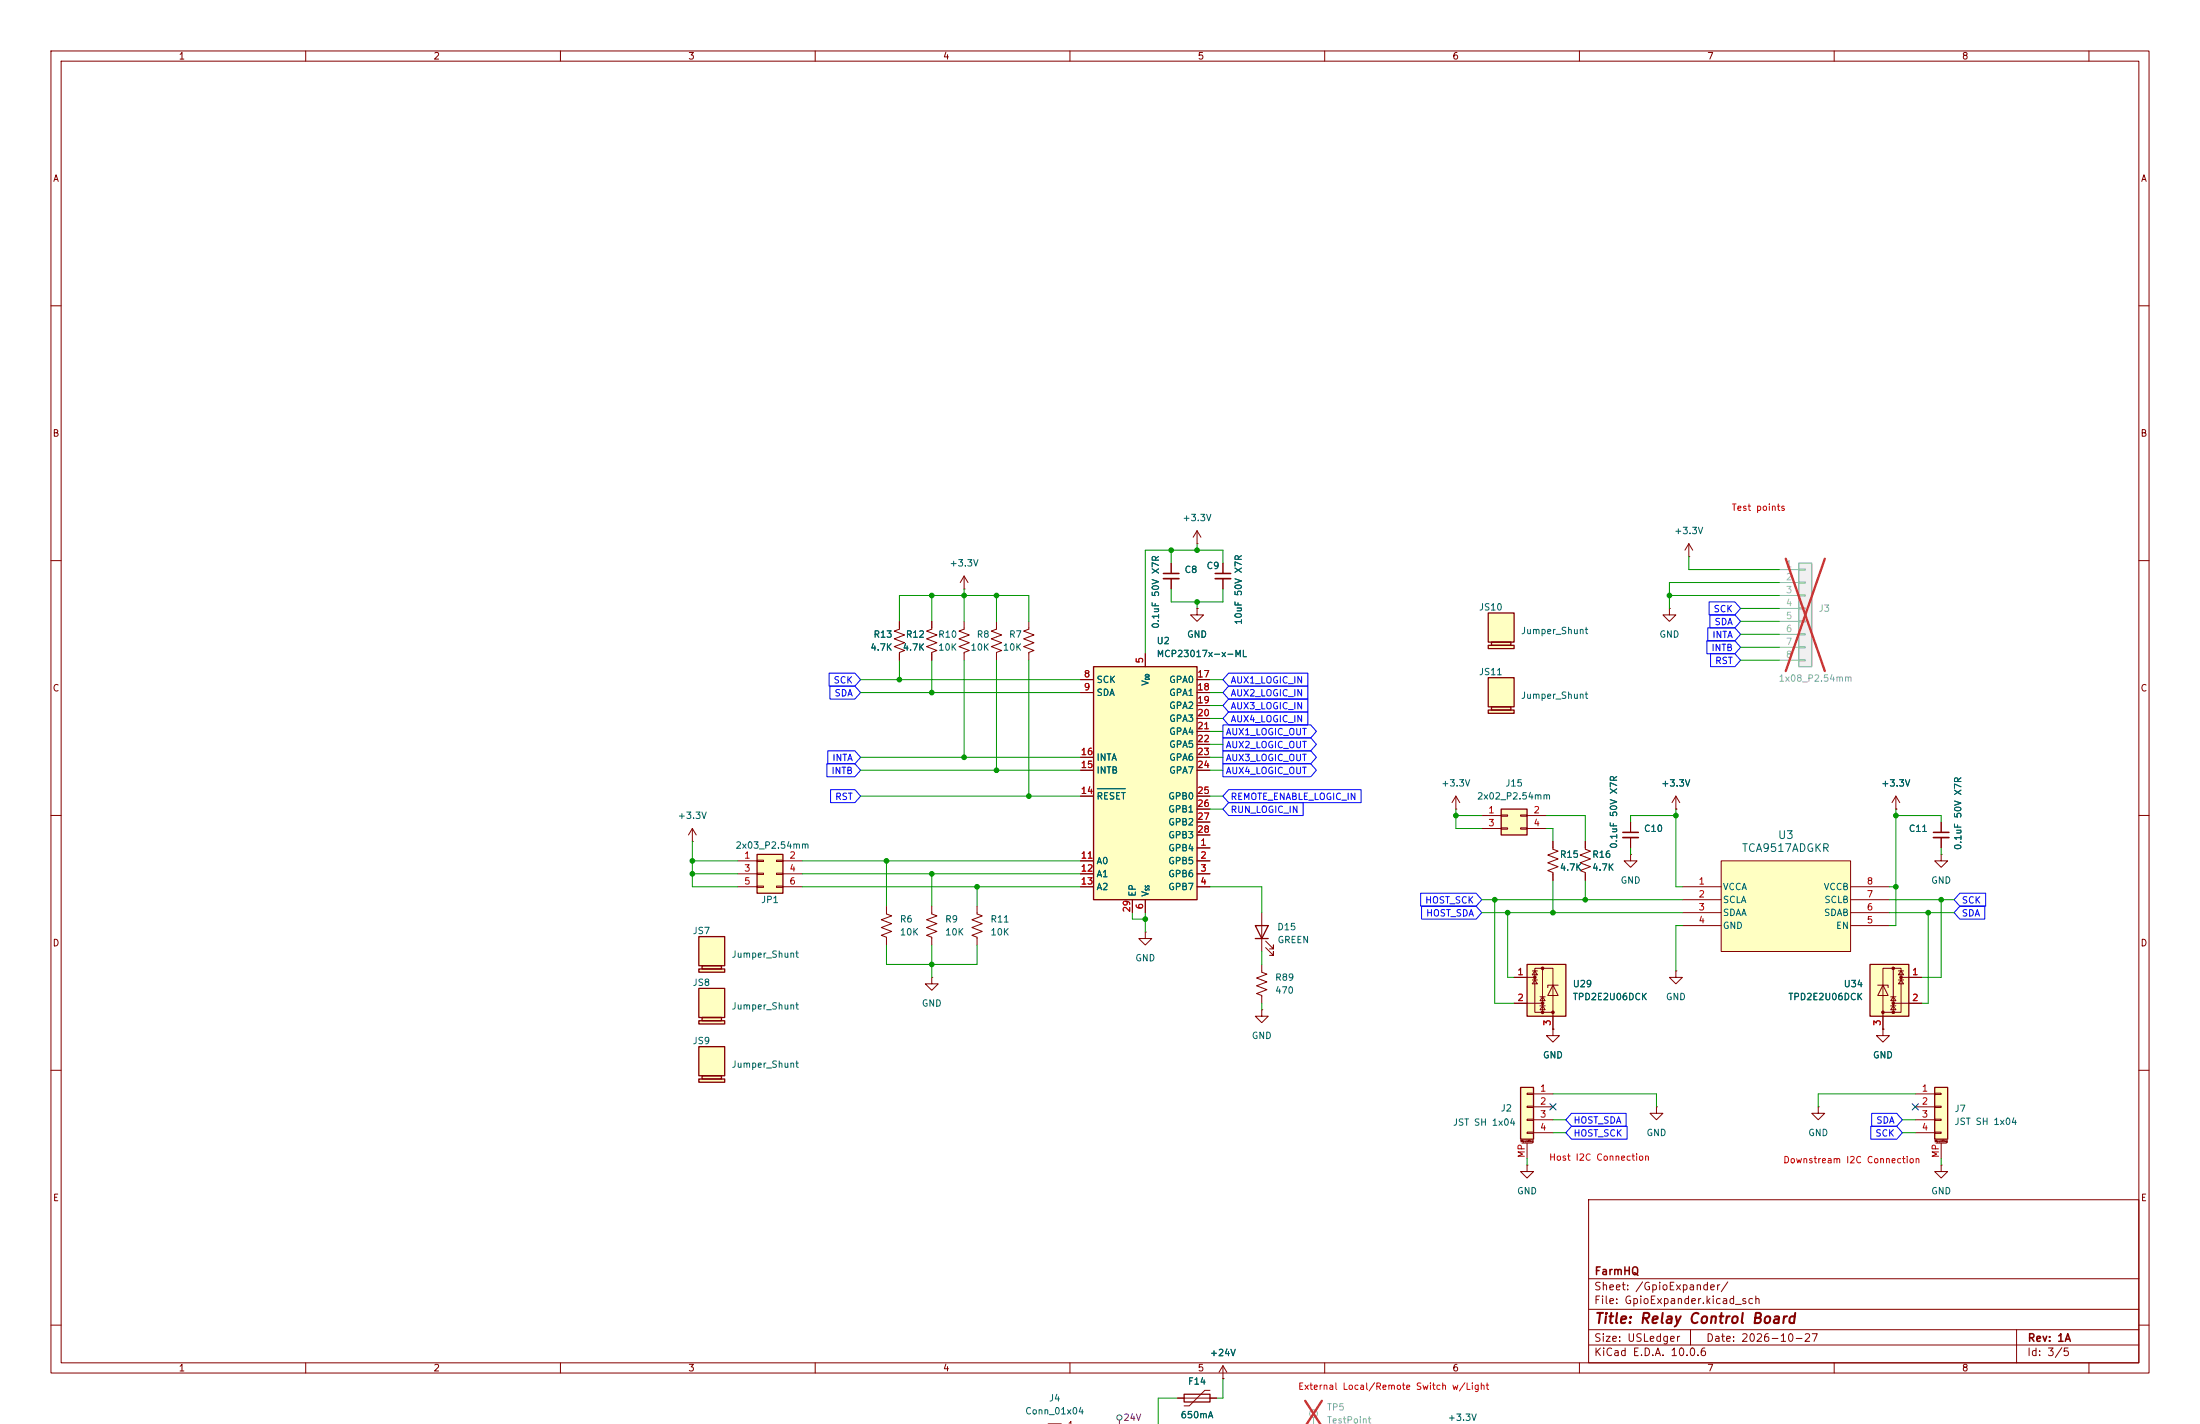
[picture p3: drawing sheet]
<svg xmlns="http://www.w3.org/2000/svg" width="432mm" height="279mm" viewBox="0 0 432 279" stroke-linecap="round" stroke-linejoin="round" font-family="sans-serif">
<g fill="none" stroke="#840000" stroke-width=".2">
<path d="M10 10h411.8v259.4h-411.8zM12 12h407.8v255.4h-407.8zM60 10v2M110 10v2M160 10v2M210 10v2M260 10v2M310 10v2M360 10v2M410 10v2M10 60h2M419.8 60h2"/>
<path d="M10 110h2M419.8 110h2M182.9 121.9v1.5l-1 .4 2 .8-2 .7 2 .8-2 .8 2 .7-1 .4v1.5M189.2 121.9v1.5l-1 .4 2 .8-2 .7 2 .8-2 .8 2 .7-1 .4v1.5M10 160h2M372.1 158.8h.1M372.1 156.2l.8 1.3M372.1 156.2l-.8 1.3M372.1 156.2v2.6M419.8 160h2M320 167.6v1.3h1.3l-1.3 1.3-1.2-1.3h1.2M320 167.6h.1"/>
<path d="M320 161.3v2M320 164.3v2.1M10 210h2M419.8 210h2M311.8 235.4h108v32h-108zM381 228.6v1.3h-1.3l1.3 1.2 1.3-1.2h-1.3M381 228.6h.1M10 260h2M311.8 256.9h108M311.8 250.9h108M419.8 260h2M60 267.4v2"/>
<path d="M110 267.4v2M160 267.4v2M210 267.4v2M260 267.4v2M310 267.4v2M311.8 263.9h108M311.8 260.9h108M331.8 260.9v3M360 267.4v2M395.8 260.9v6.5M410 267.4v2"/>
</g>
<path d="M318.5 163.3h3.1" fill="none" stroke="#840000" stroke-width=".3"/>
<path d="M318.5 164.3h3.1" fill="none" stroke="#840000" stroke-width=".33"/>
<g fill="#ffffc2">
<path d="M137.2 205.4h5v5.7h-5z"/>
<path d="M137.2 211.7h5v.6h-5z"/>
<path d="M137.8 211.1h3.8v.6h-3.8z"/>
</g>
<path d="M137.2 205.4h5v5.7h-5zM137.2 211.7h5v.6h-5zM137.8 211.1h3.8v.6h-3.8z" fill="none" stroke="#840000" stroke-width=".25"/>
<g fill="#ffffc2">
<path d="M137.2 193.9h5v5.7h-5z"/>
<path d="M137.2 200.3h5v.6h-5z"/>
<path d="M137.8 199.6h3.8v.7h-3.8z"/>
</g>
<path d="M137.2 193.9h5v5.7h-5zM137.8 199.6h3.8v.7h-3.8zM137.2 200.3h5v.6h-5z" fill="none" stroke="#840000" stroke-width=".25"/>
<g fill="#ffffc2">
<path d="M137.2 183.8h5v5.7h-5z"/>
<path d="M137.2 190.1h5v.7h-5z"/>
<path d="M137.8 189.5h3.8v.6h-3.8z"/>
</g>
<path d="M137.2 183.8h5v5.7h-5zM137.2 190.1h5v.7h-5zM137.8 189.5h3.8v.6h-3.8zM246.4 181.6h2.5l-1.3 2.6zM246.4 184.2h2.5M232.4 273.6h5.1v1.5h-5.1z" fill="none" stroke="#840000" stroke-width=".25"/>
<g fill="none" stroke="#840000" stroke-width=".2">
<path d="M327.7 119.4v1.3h1.2l-1.2 1.2-1.3-1.2h1.3M327.7 119.4h.1M176.5 121.9v1.5l-1 .4 2 .8-2 .7 2 .8-2 .8 2 .7-1 .4v1.5M174 177.8v1.5l1 .4-2 .8 2 .7-2 .8 2 .8-2 .7 1 .4v1.5M182.9 177.8v1.5l1 .4-2 .8 2 .7-2 .8 2 .8-2 .7 1 .4v1.5M191.8 177.8v1.5l1 .4-2 .8 2 .7-2 .8 2 .8-2 .7 1 .4v1.5M247.6 179.1v7.6M381 161.3v2M381 164.3v2.1M182.9 191.8v1.2h1.2l-1.2 1.3-1.3-1.3h1.3M182.9 191.8h.1M247.6 189.2v1.6l1.1 .3-2.1 .8 2.1 .8-2.1 .7 2.1 .8-2.1 .7 1 .4v1.6"/>
<path d="M247.6 198.1v1.3h1.3l-1.3 1.3-1.2-1.3h1.2M247.6 198.1h.1M248.4 185.9l1.5 1.6v-.8v.8h-.7M248.4 184.7l1.5 1.5v-.8v.8h-.7M231.1 274.3h7.7M237.5 272.8h-1l-3.1 3h-1M240 270.5h.1M240 268l.8 1.2M240 268l-.7 1.2M240 268v2.5"/>
</g>
<path d="M379.5 163.3h3" fill="none" stroke="#840000" stroke-width=".3"/>
<path d="M379.5 164.3h3" fill="none" stroke="#840000" stroke-width=".33"/>
<path d="M353.1 110.5h2.5v20.3h-2.5z" fill="#f0f0f0"/>
<path d="M353.1 110.5h2.5v20.3h-2.5z" fill="none" stroke="#a1a1a1" stroke-width=".25"/>
<g fill="none" stroke="#a1a1a1" stroke-width=".2">
<path d="M349.2 111.8h3.9M349.2 114.3h3.9M349.2 116.8h3.9M349.2 119.4h3.9M353.1 111.6h1.2v.3h-1.2zM353.1 114.2h1.2v.2h-1.2zM353.1 116.7h1.2v.3h-1.2zM353.1 119.3h1.2v.2h-1.2zM349.2 121.9h3.9M349.2 124.5h3.9M349.2 127h3.9M349.2 129.5h3.9"/>
<path d="M353.1 121.8h1.2v.2h-1.2zM353.1 124.3h1.2v.3h-1.2zM353.1 126.9h1.2v.2h-1.2zM353.1 129.4h1.2v.3h-1.2z"/>
</g>
<path d="M350.5 109.6l7.7 22.1M358.2 109.6l-7.7 22.1" fill="none" stroke="#e12e31" stroke-width=".46"/>
<path d="M148.6 167.6h5.1v7.7h-5.1z" fill="#ffffc2"/>
<path d="M148.6 167.6h5.1v7.7h-5.1z" fill="none" stroke="#840000" stroke-width=".25"/>
<g fill="none" stroke="#840000" stroke-width=".2">
<path d="M189.2 115.6h.1M189.2 113l.8 1.3M189.2 113l-.7 1.3M189.2 113v2.6M135.9 165.1h.1M135.9 162.6l-.8 1.2M135.9 162.6l.8 1.2M135.9 162.6v2.5M144.8 168.9h3.8M144.8 171.5h3.8M144.8 174h3.8M148.6 168.8h1.3v.2h-1.3z"/>
<path d="M148.6 171.3h1.3v.3h-1.3zM148.6 173.9h1.3v.2h-1.3zM152.4 168.8h1.3v.2h-1.3zM152.4 171.3h1.3v.3h-1.3zM152.4 173.9h1.3v.2h-1.3zM153.7 168.9h3.8M153.7 171.5h3.8M153.7 174h3.8"/>
</g>
<g fill="none" stroke="#a1a1a1" stroke-width=".2">
<path d="M257.8 278.1v1.3"/>
<circle cx="257.8" cy="277.4" r=".76"/>
</g>
<path d="M256.2 274.9l3 4.5M259.4 274.9l-2.9 4.5" fill="none" stroke="#e12e31" stroke-width=".46"/>
<path d="M299.7 189.2h7.6v10.2h-7.6z" fill="#ffffc2"/>
<path d="M299.7 189.2h7.6v10.2h-7.6z" fill="none" stroke="#840000" stroke-width=".25"/>
<g fill="none" stroke="#840000" stroke-width=".2">
<path d="M297.2 191.8h4M297.2 196.9h5.6M300.7 190.5h1.1M300.7 192.3h1.1M301.2 190h3.6v8.6h-3.6zM301.2 190.5l.6 .8h-1.1zM301.2 192.3l.6 .7h-1.1zM302.3 195.6h1M302.3 197.4h1M302.8 195.6l.5 .7h-1zM302.8 197.4l.5 .7h-1zM302.8 190v8.6"/>
<path d="M304.8 193.3l1 2h-2zM304.8 198.6v3.3M305.8 193.3h-2v.5"/>
</g>
<g fill="#840000" stroke="#840000" stroke-width=".2">
<circle cx="301.2" cy="191.8" r=".25"/>
<circle cx="302.8" cy="190" r=".25"/>
<circle cx="302.8" cy="196.8" r=".25"/>
<circle cx="302.8" cy="198.6" r=".25"/>
<circle cx="304.8" cy="198.6" r=".25"/>
</g>
<path d="M337.8 168.9h25.4v17.8h-25.4z" fill="#ffffc2"/>
<path d="M330.2 174h7.6M330.2 176.5h7.6M330.2 179.1h7.6M337.8 168.9h25.4v17.8h-25.4zM363.2 174h7.6M363.2 176.5h7.6M363.2 179.1h7.6M330.2 181.6h7.6M363.2 181.6h7.6" fill="none" stroke="#840000" stroke-width=".2"/>
<path d="M379.7 213.4h2.6v10.1h-2.6z" fill="#ffffc2"/>
<path d="M379.7 213.4h2.6v10.1h-2.6zM205.7 279.4h2.6" fill="none" stroke="#840000" stroke-width=".25"/>
<g fill="none" stroke="#840000" stroke-width=".2">
<path d="M229.9 110.5v2M229.9 113.5v2.1M234.9 119.4v1.3h1.3l-1.3 1.2-1.2-1.2h1.2M234.9 119.4h.1M240 110.5v2M240 113.5v2.1M224.8 182.9v1.3h1.3l-1.3 1.2-1.3-1.2h1.3M224.8 182.9h.1M375.9 214.6h3.8M375.9 217.2h3.8M375.9 219.7h3.8M379.7 214.5h1.3v.3h-1.3z"/>
<path d="M379.7 217h1.3v.3h-1.3zM379.7 219.6h1.3v.2h-1.3zM375.9 222.3h3.8M379.7 222.1h1.3v.3h-1.3zM380 224.3h2M381 224.3v3"/>
</g>
<path d="M228.3 112.5h3.1M238.5 112.5h3.1" fill="none" stroke="#840000" stroke-width=".3"/>
<path d="M228.3 113.5h3.1M238.5 113.5h3.1" fill="none" stroke="#840000" stroke-width=".33"/>
<path d="M205.7 279.4h2.6" fill="none" stroke="#ffffc2" stroke-width=".2"/>
<path d="M214.6 130.8h20.3v45.7h-20.3z" fill="#ffffc2"/>
<path d="M214.6 130.8h20.3v45.7h-20.3z" fill="none" stroke="#840000" stroke-width=".25"/>
<g fill="none" stroke="#840000" stroke-width=".2">
<path d="M195.6 121.9v1.5l-1 .4 2 .8-2 .7 2 .8-2 .8 2 .7-1 .4v1.5M201.9 121.9v1.5l-1 .4 2 .8-2 .7 2 .8-2 .8 2 .7-1 .4v1.5M212.1 133.4h2.5M212.1 135.9h2.5M224.8 128.3v2.5M234.9 133.4h2.6M234.9 135.9h2.6M234.9 138.4h2.6M212.1 156.2h2.5M212.1 151.1h2.5M212.1 148.6h2.5M234.9 156.2h2.6"/>
<path d="M234.9 151.1h2.6M234.9 148.6h2.6M234.9 141h2.6M234.9 143.5h2.6M234.9 146.1h2.6M234.9 158.8h2.6M212.1 168.9h2.5M212.1 171.5h2.5M212.1 174h2.5M222.2 176.5v2.6M224.8 176.5v2.6M234.9 166.4h2.6"/>
<path d="M234.9 168.9h2.6M234.9 171.5h2.6M234.9 174h2.6M234.9 161.3h2.6M234.9 163.8h2.6M328.9 190.5v1.3h1.3l-1.3 1.2-1.2-1.2h1.2M328.9 190.5h.1M304.8 201.9v1.3h1.3l-1.3 1.3-1.3-1.3h1.3M304.8 201.9h.1M356.9 217.2v1.2h1.2l-1.2 1.3-1.3-1.3h1.3M356.9 217.2h.1"/>
</g>
<path d="M215.4 154.8h5.5" fill="none" stroke="#006464" stroke-width=".2"/>
<path d="M367 189.2h7.6v10.2h-7.6z" fill="#ffffc2"/>
<path d="M367 189.2h7.6v10.2h-7.6z" fill="none" stroke="#840000" stroke-width=".25"/>
<g fill="none" stroke="#840000" stroke-width=".2">
<path d="M234.9 106.7h.1M234.9 104.1l-.7 1.3M234.9 104.1l.8 1.3M234.9 104.1v2.6M331.5 109.2h.1M331.5 106.7l-.8 1.3M331.5 106.7l.7 1.3M331.5 106.7v2.5M368.6 193.3h2v.5M369.6 190h3.5v8.6h-3.5zM369.6 193.3l1 2h-2zM369.6 198.6v3.3"/>
<path d="M371.1 195.6h1M371.1 197.4h1M371.6 195.6l.5 .7h-1zM371.6 197.4l.5 .7h-1zM371.6 196.9h5.6M371.6 190v8.6M372.6 190.5h1M372.6 192.3h1M373.1 190.5l.5 .8h-1zM373.1 192.3l.5 .7h-1zM373.1 191.8h4.1M325.1 217.2v1.2h-1.3l1.3 1.3 1.3-1.3h-1.3"/>
<path d="M325.1 217.2h.1M369.6 201.9v1.3h1.2l-1.2 1.3-1.3-1.3h1.3M369.6 201.9h.1M299.7 228.6v1.3h-1.3l1.3 1.2 1.3-1.2h-1.3M299.7 228.6h.1"/>
</g>
<g fill="#840000" stroke="#840000" stroke-width=".2">
<circle cx="373.1" cy="191.8" r=".25"/>
<circle cx="371.6" cy="190" r=".25"/>
<circle cx="371.6" cy="196.8" r=".25"/>
<circle cx="371.6" cy="198.6" r=".25"/>
<circle cx="369.6" cy="198.6" r=".25"/>
</g>
<g fill="#ffffc2">
<path d="M292.1 133h5.1v5.7h-5.1z"/>
<path d="M292.1 139.3h5.1v.7h-5.1z"/>
<path d="M292.7 138.7h3.8v.6h-3.8z"/>
</g>
<path d="M292.1 133h5.1v5.7h-5.1zM292.1 139.3h5.1v.7h-5.1zM292.7 138.7h3.8v.6h-3.8z" fill="none" stroke="#840000" stroke-width=".25"/>
<g fill="#ffffc2">
<path d="M292.1 120.3h5.1v5.7h-5.1z"/>
<path d="M292.1 126.6h5.1v.7h-5.1z"/>
<path d="M292.7 126h3.8v.6h-3.8z"/>
</g>
<path d="M292.1 120.3h5.1v5.7h-5.1zM292.1 126.6h5.1v.7h-5.1zM292.7 126h3.8v.6h-3.8z" fill="none" stroke="#840000" stroke-width=".25"/>
<path d="M298.4 213.4h2.6v10.1h-2.6z" fill="#ffffc2"/>
<path d="M298.4 213.4h2.6v10.1h-2.6z" fill="none" stroke="#840000" stroke-width=".25"/>
<g fill="none" stroke="#840000" stroke-width=".2">
<path d="M285.7 158.8h.1M285.7 156.2l-.7 1.3M285.7 156.2l.8 1.3M285.7 156.2v2.6M381 167.6v1.3h-1.3l1.3 1.3 1.3-1.3h-1.3M381 167.6h.1M299.7 214.5h1.3v.3h-1.3zM299.7 217h1.3v.3h-1.3zM299.7 219.6h1.3v.2h-1.3zM301 214.6h3.8M301 217.2h3.8M301 219.7h3.8"/>
<path d="M298.7 224.3h2M299.7 222.1h1.3v.3h-1.3zM299.7 224.3v3M301 222.3h3.8"/>
</g>
<path d="M294.6 158.8h5.1v5h-5.1z" fill="#ffffc2"/>
<path d="M294.6 158.8h5.1v5h-5.1z" fill="none" stroke="#840000" stroke-width=".25"/>
<g fill="none" stroke="#840000" stroke-width=".2">
<path d="M229.9 110.5v2M229.9 113.5v2.1M234.9 119.4h.1M240 110.5v2M240 113.5v2.1M176.5 121.9v1.3M176.5 128.3v1.2M182.9 121.9v1.3M182.9 128.3v1.2M212.1 133.4h2.5M212.1 135.9h2.5M224.8 128.3v2.5"/>
<path d="M234.9 133.4h2.6M234.9 135.9h2.6M234.9 138.4h2.6M212.1 156.2h2.5M212.1 151.1h2.5M212.1 148.6h2.5M234.9 156.2h2.6M234.9 151.1h2.6M234.9 148.6h2.6M234.9 141h2.6M234.9 143.5h2.6M234.9 146.1h2.6"/>
<path d="M234.9 158.8h2.6M294.6 159.9h1.3v.2h-1.3zM298.4 159.9h1.3v.2h-1.3zM328.9 158.8h.1M328.9 156.2l-.7 1.3M328.9 156.2l.8 1.3M328.9 156.2v2.6M372.1 158.8h.1M212.1 168.9h2.5M212.1 171.5h2.5M212.1 174h2.5M222.2 176.5v2.6"/>
<path d="M224.8 176.5v2.6M234.9 166.4h2.6M234.9 168.9h2.6M234.9 171.5h2.6M234.9 174h2.6M234.9 161.3h2.6M234.9 163.8h2.6M290.8 160h3.8M290.8 162.6h3.8M294.6 162.4h1.3v.3h-1.3zM298.4 162.4h1.3v.3h-1.3zM299.7 160h3.8"/>
<path d="M299.7 162.6h3.8M304.8 165.1v1.5l1 .4-2 .8 2 .7-2 .8 2 .8-2 .7 1 .4v1.5M311.1 165.1v1.5l1.1 .4-2.1 .8 2.1 .7-2.1 .8 2.1 .8-2.1 .7 1 .4v1.5M320 161.3v2M320 164.3v2.1M381 161.3v2M381 164.3v2.1M297.2 191.8h2.5M297.2 196.9h2.5M304.8 199.4v2.5M369.6 199.4v2.5M374.6 191.8h2.6"/>
<path d="M374.6 196.9h2.6M304.8 201.9h.1M369.6 201.9h.1M231.1 274.3h1.3M237.5 274.3h1.3M240 270.5h.1"/>
</g>
<g fill="none" stroke="#484848" stroke-width=".2">
<path d="M219.7 278.6v.8"/>
<circle cx="219.7" cy="278.1" r=".51"/>
</g>
<g fill="none" stroke="#00f" stroke-width=".2">
<path d="M335.4 118.1h5.1l1.1 1.3-1.1 1.3h-5.1zM162.7 132.1h5.1l1.1 1.3-1.1 1.2h-5.1zM162.9 134.6h4.9l1.1 1.3-1.1 1.3h-4.9zM241.1 134.6h15.6v2.6h-15.6l-1.1-1.3zM241.1 137.2h15.6v2.5h-15.6l-1.1-1.3zM241.1 132.1h15.6v2.5h-15.6l-1.1-1.2zM241.1 139.7h15.6v2.5h-15.6l-1.1-1.2zM335 125.7h5.5l1.1 1.3-1.1 1.3h-5.5zM335.2 123.2h5.3l1.1 1.3-1.1 1.2h-5.3zM335.6 120.6h4.9l1.1 1.3-1.1 1.3h-4.9zM335.7 128.3h4.8l1.1 1.2-1.1 1.3h-4.8zM162.3 149.9h5.5l1.1 1.2-1.1 1.3h-5.5z"/>
<path d="M162.5 147.3h5.3l1.1 1.3-1.1 1.3h-5.3zM163 154.9h4.8l1.1 1.3-1.1 1.3h-4.8zM240 149.9h17.3l1.1 1.2-1.1 1.3h-17.3zM240 144.8h17.3l1.1 1.3-1.1 1.2h-17.3zM240 147.3h17.3l1.1 1.3-1.1 1.3h-17.3zM240 142.2h17.3l1.1 1.3-1.1 1.3h-17.3zM241.1 154.9h26v2.6h-26l-1.1-1.3zM241.1 157.5h14.7v2.5h-14.7l-1.1-1.2zM278.8 175.3h10.9l1.1 1.2-1.1 1.3h-10.9zM279 177.8h10.7l1.1 1.3-1.1 1.2h-10.7zM384.7 177.8h4.9v2.5h-4.9l-1.2-1.2zM384.7 175.3h5v2.5h-5l-1.2-1.3z"/>
<path d="M308.5 218.4h10.7v2.6h-10.7l-1.2-1.3zM367.4 218.4h4.9l1.1 1.3-1.1 1.3h-4.9zM308.5 221h10.8v2.5h-10.8l-1.2-1.2zM367.2 221h5.1l1.1 1.3-1.1 1.2h-5.1z"/>
</g>
<g fill="none" stroke="#009600" stroke-width=".2">
<path d="M182.9 116.8v5.1M189.2 115.6v6.3M195.6 116.8v5.1M229.9 108v2.5M229.9 115.6v2.5h10.1v-2.5M234.9 106.7v1.3M234.9 118.1v1.3M240 110.5v-2.5h-15.2v20.3M327.7 116.8h21.5M331.5 109.2v2.6h17.7M341.6 119.4h7.6M349.2 114.3h-21.5v5.1"/>
<path d="M168.9 135.9h43.2M168.9 133.4h43.2M176.5 121.9v-5.1h25.4v5.1M176.5 129.5v3.9M182.9 129.5v6.4M189.2 129.5v19.1M195.6 129.5v21.6M201.9 129.5v26.7M237.5 135.9h2.5M237.5 133.4h2.5M237.5 138.4h2.5M341.6 121.9h7.6"/>
<path d="M341.6 124.5h7.6M341.6 127h7.6M341.6 129.5h7.6M168.9 156.2h43.2M168.9 151.1h43.2M168.9 148.6h43.2M237.5 156.2h2.5M237.5 151.1h2.5M237.5 148.6h2.5M237.5 146.1h2.5M237.5 141h2.5M237.5 143.5h2.5"/>
<path d="M237.5 158.8h2.5M285.7 158.8v3.8h5.1M328.9 158.8v15.2h1.3M372.1 158.8v22.8h-1.3M135.9 165.1v8.9h8.9M135.9 171.5h8.9M135.9 168.9h8.9M157.5 174h54.6M157.5 171.5h54.6M157.5 168.9h54.6M174 168.9v8.9M182.9 171.5v6.3"/>
<path d="M191.8 174v3.8M222.2 179.1v1.2h2.6M224.8 179.1v3.8M237.5 174h10.1v5.1M285.7 160h5.1M290.8 176.5h39.4M290.8 179.1h39.4M293.4 176.5v20.4h3.8M295.9 179.1v12.7h1.3M303.5 162.6h1.3v2.5M303.5 160h7.6v5.1M304.8 172.7v6.4"/>
<path d="M311.1 172.7v3.8M320 166.4v1.2M328.9 160h-8.9v1.3M370.8 174h1.3M370.8 176.5h12.7M370.8 179.1h12.7M372.1 160h8.9v1.3M378.5 179.1v17.8h-1.3M381 166.4v1.2M381 176.5v15.3h-3.8M174 185.4v3.8h17.8v-3.8M182.9 185.4v6.4"/>
<path d="M247.6 186.7v2.5M247.6 196.9v1.2M330.2 181.6h-1.3v8.9M304.8 219.7h2.5M304.8 214.6h20.3v2.6M373.4 219.7h2.5M375.9 214.6h-19v2.6M299.7 227.3v1.3M304.8 222.3h2.5M373.4 222.3h2.5M381 227.3v1.3M231.1 274.3h-3.8v5.1"/>
<path d="M240 270.5v3.8h-1.2"/>
</g>
<path d="M304.2 216.6l1.2 1.2M305.4 216.6l-1.2 1.2M375.3 216.6l1.2 1.2M376.5 216.6l-1.2 1.2" fill="none" stroke="#000084" stroke-width=".2"/>
<path d="M215.4 154.8h5.5" fill="none" stroke="#006464" stroke-width=".2"/>
<g fill="#009600" stroke="#009600" stroke-width=".2">
<circle cx="195.6" cy="151.1" r=".46"/>
<circle cx="189.2" cy="148.6" r=".46"/>
<circle cx="135.9" cy="171.5" r=".46"/>
<circle cx="135.9" cy="168.9" r=".46"/>
<circle cx="174" cy="168.9" r=".46"/>
<circle cx="182.9" cy="189.2" r=".46"/>
<circle cx="176.5" cy="133.4" r=".46"/>
<circle cx="191.8" cy="174" r=".46"/>
<circle cx="189.2" cy="116.8" r=".46"/>
<circle cx="182.9" cy="116.8" r=".46"/>
<circle cx="224.8" cy="180.3" r=".46"/>
<circle cx="182.9" cy="135.9" r=".46"/>
<circle cx="201.9" cy="156.2" r=".46"/>
<circle cx="195.6" cy="116.8" r=".46"/>
<circle cx="182.9" cy="171.5" r=".46"/>
<circle cx="234.9" cy="108" r=".46"/>
<circle cx="229.9" cy="108" r=".46"/>
<circle cx="372.1" cy="174" r=".46"/>
<circle cx="378.5" cy="179.1" r=".46"/>
<circle cx="295.9" cy="179.1" r=".46"/>
<circle cx="304.8" cy="179.1" r=".46"/>
<circle cx="381" cy="176.5" r=".46"/>
<circle cx="234.9" cy="118.1" r=".46"/>
<circle cx="327.7" cy="116.8" r=".46"/>
<circle cx="293.4" cy="176.5" r=".46"/>
<circle cx="285.7" cy="160" r=".46"/>
<circle cx="328.9" cy="160" r=".46"/>
<circle cx="311.1" cy="176.5" r=".46"/>
<circle cx="372.1" cy="160" r=".46"/>
</g>
<text font-size="2" fill="#840000" x="312.8" y="260.2">Title: Relay Control Board</text>
<g font-size="1.5" fill="#006464">
<text x="341.8" y="167.5">TCA9517ADGKR</text>
<text x="348.8" y="165">U3</text>
</g>
<g font-size="1.5" fill="#840000">
<text x="312.8" y="250.5">FarmHQ</text>
<text x="312.8" y="256.2">File: GpioExpander.kicad_sch</text>
<text x="312.8" y="253.5">Sheet: /GpioExpander/</text>
<text x="312.8" y="263.6">Size: USLedger</text>
<text x="334.8" y="263.6">Date: 2026-10-27</text>
<text x="397.8" y="263.6">Rev: 1A</text>
<text x="312.8" y="266.4">KiCad E.D.A. 10.0.6</text>
<text x="397.8" y="266.4">Id: 3/5</text>
</g>
<g font-size="1.3" fill="#840000">
<text x="35" y="12">1</text>
<text x="85" y="12">2</text>
<text x="135" y="12">3</text>
<text x="185" y="12">4</text>
<text x="235" y="12">5</text>
<text x="285" y="12">6</text>
<text x="335" y="12">7</text>
<text x="385" y="12">8</text>
<text x="10.3" y="36">A</text>
<text x="420.1" y="36">A</text>
<text x="10.2" y="86">B</text>
<text x="420" y="86">B</text>
<text x="10.2" y="136">C</text>
<text x="420" y="136">C</text>
<text x="10.2" y="186">D</text>
<text x="420" y="186">D</text>
<text x="10.3" y="236">E</text>
<text x="420.1" y="236">E</text>
<text x="35" y="269.4">1</text>
<text x="85" y="269.4">2</text>
<text x="135" y="269.4">3</text>
<text x="185" y="269.4">4</text>
<text x="235" y="269.4">5</text>
<text x="285" y="269.4">6</text>
<text x="335" y="269.4">7</text>
<text x="385" y="269.4">8</text>
</g>
<g font-size="1.3" fill="#f00">
<text x="339.8" y="100.5">Test points</text>
<text x="303.9" y="228">Host I2C Connection</text>
<text x="349.9" y="228.6">Downstream I2C Connection</text>
<text x="254.7" y="273">External Local/Remote Switch w/Light</text>
</g>
<g font-size="1.3" fill="#006464">
<text x="232" y="102.6">+3.3V</text>
<text x="328.5" y="105.1">+3.3V</text>
<text x="186.3" y="111.5">+3.3V</text>
<text x="232.4" y="112.7">C8</text>
<text x="236.7" y="112">C9</text>
<text x="171.3" y="125.4">R13</text>
<text x="177.7" y="125.4">R12</text>
<text x="184" y="125.4">R10</text>
<text x="191.6" y="125.4">R8</text>
<text x="197.9" y="125.4">R7</text>
<text x="227.8" y="123.5" transform="rotate(-90 227.8 123.5)">0.1uF 50V X7R</text>
<text x="232.9" y="125.4">GND</text>
<text x="244" y="122.7" transform="rotate(-90 244 122.7)">10uF 50V X7R</text>
<text x="290.2" y="120.1">JS10</text>
<text x="298.4" y="124.7">Jumper_Shunt</text>
<text x="325.6" y="125.4">GND</text>
<text x="170.7" y="128">4.7K</text>
<text x="177.1" y="128">4.7K</text>
<text x="184" y="128">10K</text>
<text x="190.4" y="128">10K</text>
<text x="196.7" y="128">10K</text>
<text x="226.9" y="126.7">U2</text>
<text x="226.9" y="129.2">MCP23017x-x-ML</text>
<text x="215.1" y="134.3">SCK</text>
<text x="215.1" y="136.9">SDA</text>
<text x="225.8" y="134.7" transform="rotate(-90 225.8 134.7)">V</text>
<text x="229.4" y="134.3">GPA0</text>
<text x="229.4" y="136.9">GPA1</text>
<text x="290.2" y="132.8">JS11</text>
<text x="298.4" y="137.4">Jumper_Shunt</text>
<text x="229.4" y="139.4">GPA2</text>
<text x="229.4" y="141.9">GPA3</text>
<text x="215.1" y="149.6">INTA</text>
<text x="229.4" y="144.5">GPA4</text>
<text x="229.4" y="147">GPA5</text>
<text x="229.4" y="149.6">GPA6</text>
<text x="215.1" y="152.1">INTB</text>
<text x="229.4" y="152.1">GPA7</text>
<text x="282.8" y="154.6">+3.3V</text>
<text x="295.4" y="154.6">J15</text>
<text x="326" y="154.6">+3.3V</text>
<text x="369.1" y="154.6">+3.3V</text>
<text x="132.9" y="161">+3.3V</text>
<text x="215.1" y="157.2">RESET</text>
<text x="229.2" y="157.2">GPB0</text>
<text x="229.2" y="159.7">GPB1</text>
<text x="289.8" y="157.2">2x02_P2.54mm</text>
<text x="144.3" y="166.8">2x03_P2.54mm</text>
<text x="229.2" y="167.3">GPB4</text>
<text x="229.2" y="162.3">GPB2</text>
<text x="229.2" y="164.8">GPB3</text>
<text x="317.7" y="166.6" transform="rotate(-90 317.7 166.6)">0.1uF 50V X7R</text>
<text x="322.6" y="163.5">C10</text>
<text x="374.5" y="163.5">C11</text>
<text x="385.3" y="166.9" transform="rotate(-90 385.3 166.9)">0.1uF 50V X7R</text>
<text x="215.1" y="169.9">A0</text>
<text x="215.1" y="172.4">A1</text>
<text x="229.2" y="169.9">GPB5</text>
<text x="229.2" y="172.4">GPB6</text>
<text x="306.1" y="168.6">R15</text>
<text x="306.1" y="171.1">4.7K</text>
<text x="312.4" y="168.6">R16</text>
<text x="312.4" y="171.1">4.7K</text>
<text x="318" y="173.7">GND</text>
<text x="378.9" y="173.7">GND</text>
<text x="149.3" y="177.5">JP1</text>
<text x="215.1" y="175">A2</text>
<text x="223.2" y="176" transform="rotate(-90 223.2 176)">EP</text>
<text x="225.8" y="176" transform="rotate(-90 225.8 176)">V</text>
<text x="229.2" y="175">GPB7</text>
<text x="338" y="175">VCCA</text>
<text x="338" y="177.5">SCLA</text>
<text x="357.8" y="175">VCCB</text>
<text x="358" y="177.5">SCLB</text>
<text x="135.8" y="183.6">JS7</text>
<text x="176.5" y="181.3">R6</text>
<text x="176.5" y="183.8">10K</text>
<text x="185.4" y="181.3">R9</text>
<text x="185.4" y="183.8">10K</text>
<text x="194.3" y="181.3">R11</text>
<text x="194.3" y="183.8">10K</text>
<text x="250.6" y="182.8">D15</text>
<text x="250.6" y="185.4">GREEN</text>
<text x="338" y="180">SDAA</text>
<text x="338" y="182.6">GND</text>
<text x="357.9" y="180">SDAB</text>
<text x="360.3" y="182.6">EN</text>
<text x="143.5" y="188.2">Jumper_Shunt</text>
<text x="222.7" y="188.9">GND</text>
<text x="135.8" y="193.7">JS8</text>
<text x="180.8" y="197.8">GND</text>
<text x="250.2" y="192.7">R89</text>
<text x="250.2" y="195.3">470</text>
<text x="308.6" y="194">U29</text>
<text x="308.6" y="196.5">TPD2E2U06DCK</text>
<text x="326.9" y="196.5">GND</text>
<text x="350.9" y="196.5">TPD2E2U06DCK</text>
<text x="361.8" y="194">U34</text>
<text x="143.5" y="198.4">Jumper_Shunt</text>
<text x="135.8" y="205.2">JS9</text>
<text x="143.5" y="209.8">Jumper_Shunt</text>
<text x="245.6" y="204.2">GND</text>
<text x="302.7" y="208">GND</text>
<text x="367.5" y="208">GND</text>
<text x="285.1" y="221.2">JST SH 1x04</text>
<text x="294.4" y="218.4">J2</text>
<text x="383.5" y="218.5">J7</text>
<text x="383.5" y="221">JST SH 1x04</text>
<text x="323.1" y="223.2">GND</text>
<text x="354.8" y="223.2">GND</text>
<text x="297.7" y="234.6">GND</text>
<text x="378.9" y="234.6">GND</text>
<text x="237.4" y="266.4">+24V</text>
<text x="205.8" y="275.3">J4</text>
<text x="233.1" y="272">F14</text>
<text x="201.1" y="277.8">Conn_01x04</text>
<text x="231.6" y="278.6">650mA</text>
<text x="284.1" y="279.1">+3.3V</text>
</g>
<g font-size="1.3" fill="#aaa">
<text x="350.4" y="111.6">1</text>
<text x="350.4" y="114.2">2</text>
<text x="350.4" y="116.7">3</text>
<text x="350.4" y="119.2">4</text>
<text x="350.4" y="121.8">5</text>
<text x="350.4" y="124.3">6</text>
<text x="350.4" y="126.9">7</text>
<text x="350.4" y="129.4">8</text>
</g>
<g font-size="1.3" fill="#00f">
<text x="336" y="125.5">INTA</text>
<text x="336.2" y="120.4">SCK</text>
<text x="336.4" y="123">SDA</text>
<text x="335.8" y="128.1">INTB</text>
<text x="336.5" y="130.6">RST</text>
<text x="163.5" y="134.4">SCK</text>
<text x="163.7" y="136.9">SDA</text>
<text x="241.4" y="136.9">AUX2_LOGIC_IN</text>
<text x="241.4" y="134.4">AUX1_LOGIC_IN</text>
<text x="241.4" y="139.5">AUX3_LOGIC_IN</text>
<text x="241.4" y="142">AUX4_LOGIC_IN</text>
<text x="163.3" y="149.6">INTA</text>
<text x="240.5" y="147.1">AUX2_LOGIC_OUT</text>
<text x="240.5" y="149.6">AUX3_LOGIC_OUT</text>
<text x="240.5" y="144.6">AUX1_LOGIC_OUT</text>
<text x="163.1" y="152.2">INTB</text>
<text x="240.5" y="152.2">AUX4_LOGIC_OUT</text>
<text x="163.8" y="157.3">RST</text>
<text x="241.4" y="157.3">REMOTE_ENABLE_LOGIC_IN</text>
<text x="241.4" y="159.8">RUN_LOGIC_IN</text>
<text x="279.6" y="177.6">HOST_SCK</text>
<text x="384.9" y="177.6">SCK</text>
<text x="279.8" y="180.1">HOST_SDA</text>
<text x="384.9" y="180.1">SDA</text>
<text x="308.7" y="220.8">HOST_SDA</text>
<text x="368.2" y="220.8">SDA</text>
<text x="308.7" y="223.3">HOST_SCK</text>
<text x="368" y="223.3">SCK</text>
</g>
<g font-size="1.3" fill="#989898">
<text x="356.9" y="120.3">J3</text>
<text x="349" y="134.1">1x08_P2.54mm</text>
<text x="260.3" y="277.1">TP5</text>
<text x="260.3" y="279.6">TestPoint</text>
</g>
<g font-size="1.3" fill="#a90000">
<text x="224.7" y="130.3" transform="rotate(-90 224.7 130.3)">5</text>
<text x="212.6" y="133.2">8</text>
<text x="212.6" y="135.8">9</text>
<text x="234.9" y="133.2">17</text>
<text x="234.9" y="135.8">18</text>
<text x="234.9" y="138.3">19</text>
<text x="234.9" y="140.8">20</text>
<text x="234.9" y="143.4">21</text>
<text x="212" y="148.5">16</text>
<text x="234.9" y="145.9">22</text>
<text x="234.9" y="148.5">23</text>
<text x="212" y="151">15</text>
<text x="234.9" y="151">24</text>
<text x="212" y="156.1">14</text>
<text x="234.9" y="156.1">25</text>
<text x="234.9" y="158.6">26</text>
<text x="234.9" y="161.2">27</text>
<text x="292" y="159.9">1</text>
<text x="300.9" y="159.9">2</text>
<text x="234.9" y="163.7">28</text>
<text x="235.5" y="166.2">1</text>
<text x="292" y="162.4">3</text>
<text x="300.9" y="162.4">4</text>
<text x="146" y="168.8">1</text>
<text x="146" y="171.3">3</text>
<text x="146" y="173.9">5</text>
<text x="154.8" y="168.8">2</text>
<text x="154.8" y="171.3">4</text>
<text x="154.8" y="173.9">6</text>
<text x="212" y="168.8">11</text>
<text x="212" y="171.3">12</text>
<text x="212" y="173.9">13</text>
<text x="235.5" y="168.8">2</text>
<text x="235.5" y="171.3">3</text>
<text x="235.5" y="173.9">4</text>
<text x="333.3" y="173.9">1</text>
<text x="366.3" y="173.9">8</text>
<text x="222.1" y="179.1" transform="rotate(-90 222.1 179.1)">29</text>
<text x="224.7" y="178.5" transform="rotate(-90 224.7 178.5)">6</text>
<text x="333.3" y="176.4">2</text>
<text x="333.3" y="178.9">3</text>
<text x="366.3" y="178.9">6</text>
<text x="366.3" y="176.4">7</text>
<text x="333.3" y="181.5">4</text>
<text x="366.3" y="181.5">5</text>
<text x="297.7" y="191.6">1</text>
<text x="375.2" y="191.6">1</text>
<text x="297.7" y="196.7">2</text>
<text x="375.2" y="196.7">2</text>
<text x="304.7" y="201.4" transform="rotate(-90 304.7 201.4)">3</text>
<text x="369.4" y="201.4" transform="rotate(-90 369.4 201.4)">3</text>
<text x="302.2" y="214.5">1</text>
<text x="377.1" y="214.5">1</text>
<text x="302.2" y="217">2</text>
<text x="302.2" y="219.6">3</text>
<text x="377.1" y="217">2</text>
<text x="377.1" y="219.6">3</text>
<text x="299.6" y="227.3" transform="rotate(-90 299.6 227.3)">MP</text>
<text x="302.2" y="222.1">4</text>
<text x="377.1" y="222.1">4</text>
<text x="380.9" y="227.3" transform="rotate(-90 380.9 227.3)">MP</text>
</g>
<text font-size="1.3" fill="#840084" x="220.4" y="279.1">24V</text>
<g font-size=".8" fill="#006464">
<text x="225.8" y="133.5" transform="rotate(-90 225.8 133.5)">DD</text>
<text x="225.8" y="174.9" transform="rotate(-90 225.8 174.9)">SS</text>
</g>
<g font-size=".4" fill="#840000">
<text x="298.4" y="224.2">Mounting</text>
<text x="379.7" y="224.2">Mounting</text>
</g>
</svg>
